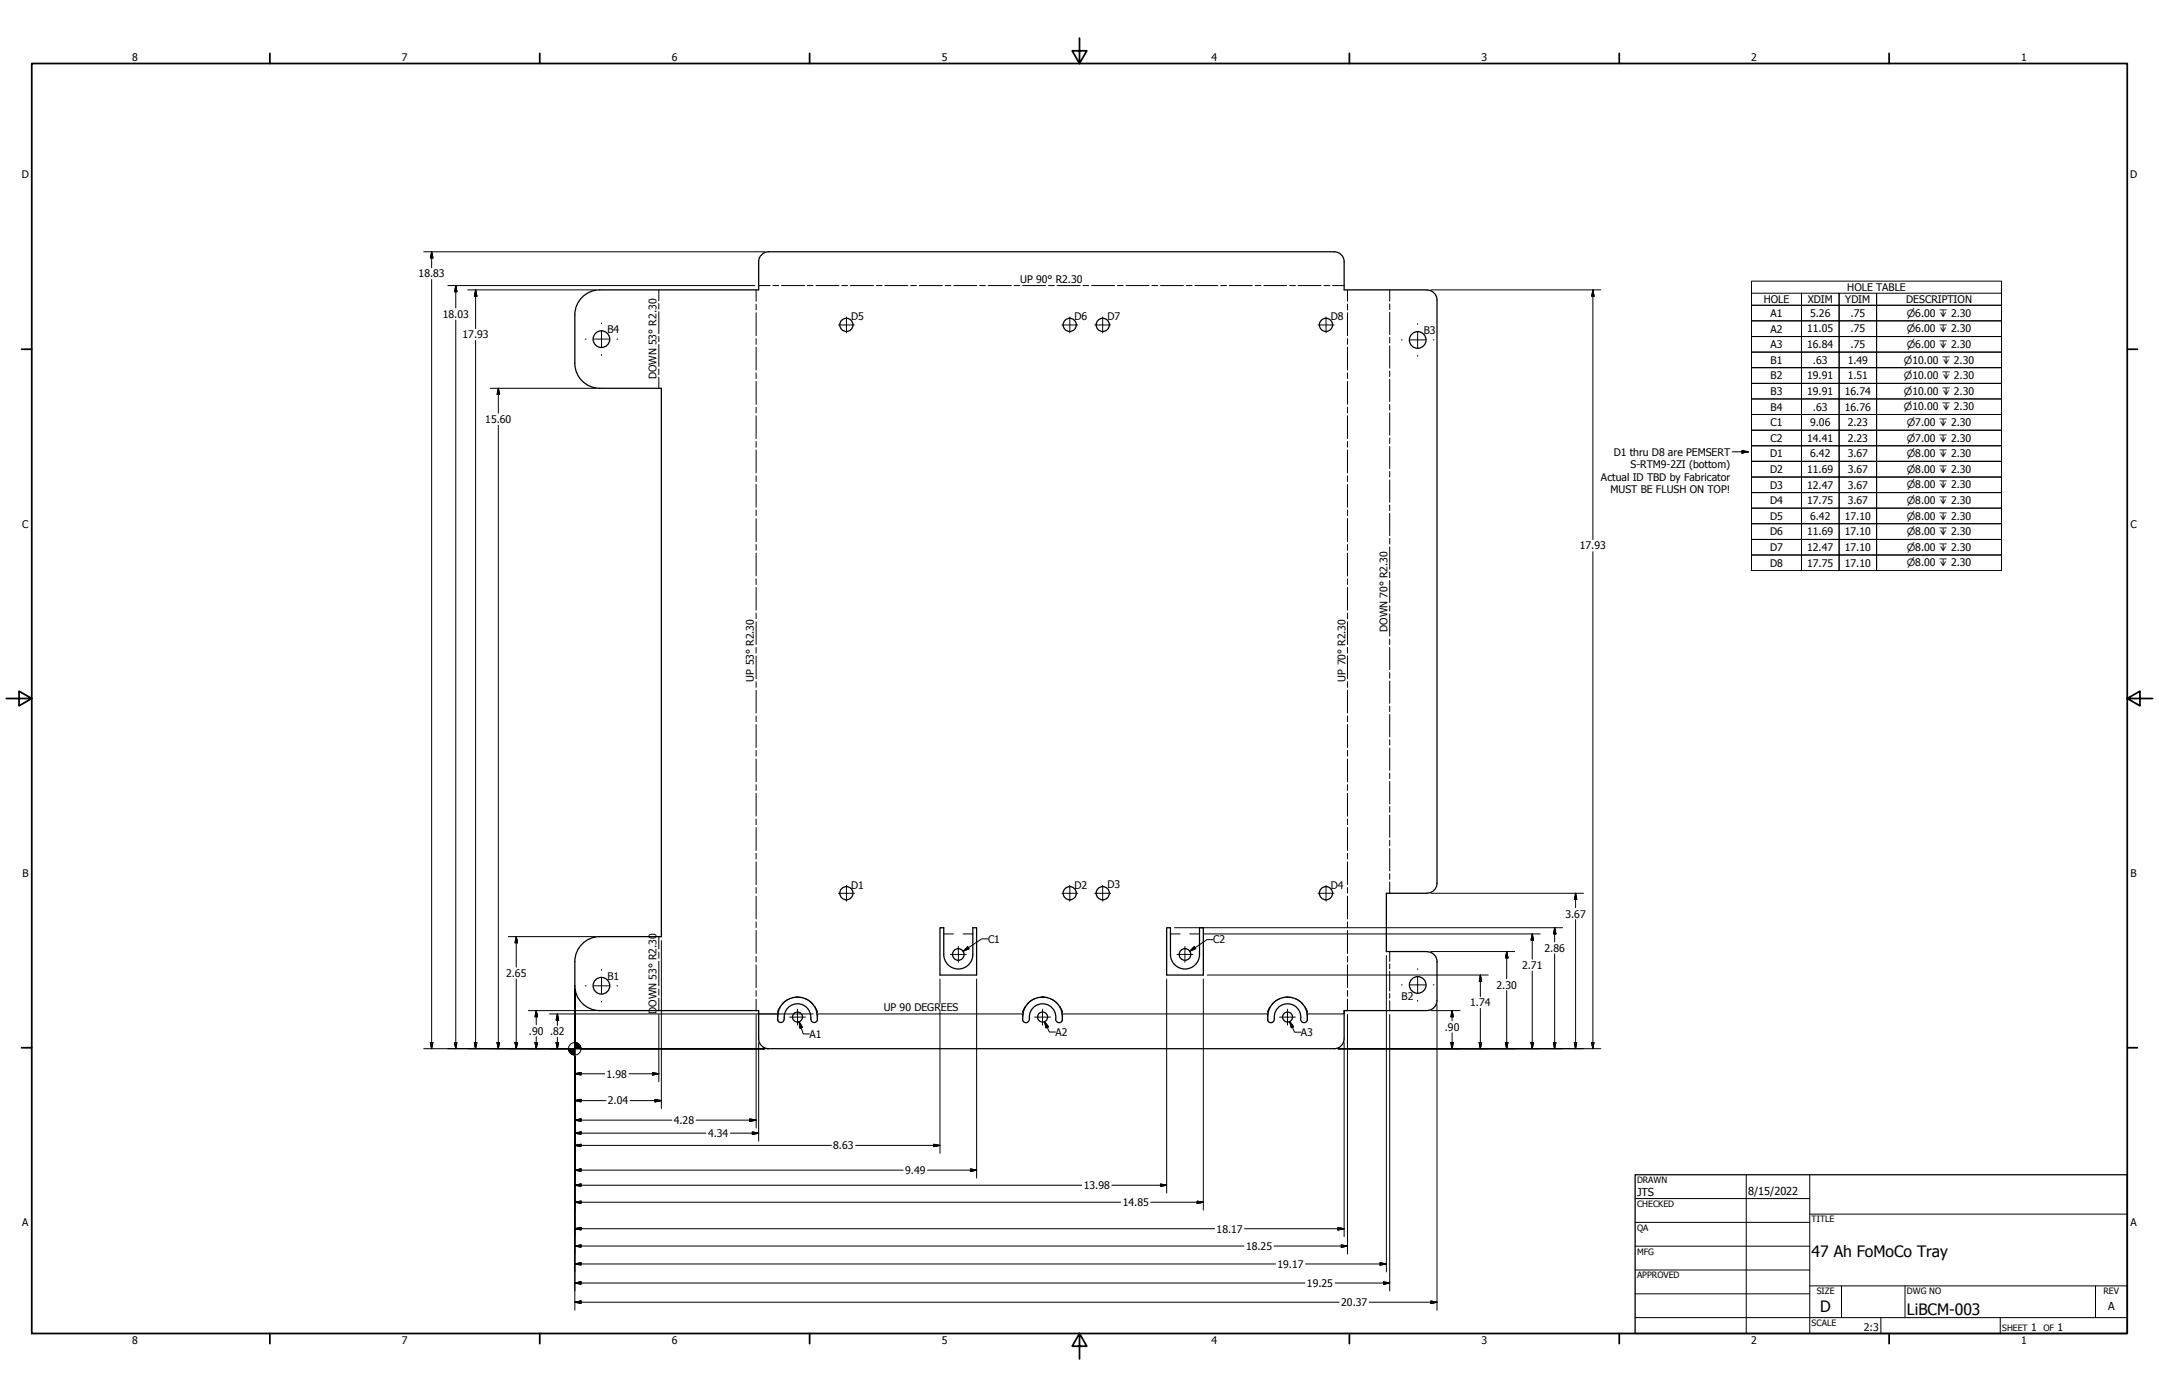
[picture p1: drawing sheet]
<svg xmlns="http://www.w3.org/2000/svg" width="864mm" height="559mm" viewBox="0 0 864 559" stroke-linecap="round" stroke-linejoin="round" font-family="sans-serif">
<!-- layer: Visible (ANSI) -->
<g fill="none" stroke="#000" stroke-width=".51">
<path d="M307.4 100.7a4 4 0 0 0-3.9 4v11.3h-63.6a10 10 0 0 0-10 10v19.3a10 10 0 0 0 10 10h24.6v219.3h-24.6M307.5 100.7h226.2a4 4 0 0 1 4 4v11.3h33.1a4.1 4.1 0 0 1 4 4v233.3a4 4 0 0 1-4 4h-16.3v23.3h16.3M239.9 374.7a10 10 0 0 0-10 9.9v9.6a10 10 0 0 0 10 10h63.6v11.3a4 4 0 0 0 3.9 4M376 371.1h1.5v10.7a5.8 5.8 0 0 0 5.8 5.8 5.8 5.8 0 0 0 5.8-5.8v-10.7h1.6v18.9h-14.7zM466.7 371.1h1.5v10.7a5.8 5.8 0 0 0 5.8 5.8 5.8 5.8 0 0 0 5.8-5.8v-10.7h1.5v18.9h-14.6zM570.8 380.7a4 4 0 0 1 4 4M574.8 384.6v15.6a4 4 0 0 1-4 4h-33.1v11.3a4 4 0 0 1-4 4h-226.2M324.3 406.8a5.3 5.3 0 0 0-5.8-5.3 5.3 5.3 0 0 0-4.8 6.2M324.4 406.8v.9a1.3 1.3 0 0 0 1 1.3 1.3 1.3 0 0 0 1.5-.9M326.5 404.2a7.9 7.9 0 0 0-9.6-5.1 7.9 7.9 0 0 0-5.6 9.4 1.3 1.3 0 0 0 1.4 .4 1.3 1.3 0 0 0 .9-1.2M326.6 404.2l.4 3.9M409.4 404.2a6.1 6.1 0 0 0-.1 4.3 1.37 1.37 0 0 0 1.6 .5 1.37 1.37 0 0 0 .8-1.5"/>
<path d="M409.5 404.2a7.9 7.9 0 0 1 9.7-5.1 7.9 7.9 0 0 1 5.5 9.4 1.5 1.5 0 0 1-2 .2 1.5 1.5 0 0 1-.4-2 5.3 5.3 0 0 0-5.6-5.2 5.3 5.3 0 0 0-4.9 6M507.4 404.2l-.3 3.5a1.31 1.31 0 0 0 1.4 1.4 1.31 1.31 0 0 0 1.2-1.6M507.5 404.2a7.9 7.9 0 0 1 9.6-5.1 7.9 7.9 0 0 1 5.6 9.4 1.5 1.5 0 0 1-2 .2 1.5 1.5 0 0 1-.4-2 5.3 5.3 0 0 0-5.7-5.2 5.3 5.3 0 0 0-4.8 6"/>
<circle cx="240.6" cy="135.7" r="3.3"/>
<circle cx="338.5" cy="130" r="2.64"/>
<circle cx="427.9" cy="130" r="2.64"/>
<circle cx="441.1" cy="130" r="2.64"/>
<circle cx="530.4" cy="130" r="2.64"/>
<circle cx="567.1" cy="136" r="3.3"/>
<circle cx="338.5" cy="357.3" r="2.64"/>
<circle cx="427.9" cy="357.3" r="2.64"/>
<circle cx="441.1" cy="357.3" r="2.64"/>
<circle cx="530.4" cy="357.3" r="2.64"/>
<circle cx="240.6" cy="394.3" r="3.3"/>
<circle cx="383.3" cy="381.8" r="2.32"/>
<circle cx="474" cy="381.8" r="2.32"/>
<circle cx="567.1" cy="394" r="3.3"/>
<circle cx="319" cy="406.8" r="2"/>
<circle cx="417" cy="406.8" r="2"/>
<circle cx="515" cy="406.8" r="2"/>
</g>
<!-- layer: Hidden (ANSI) -->
<g fill="none" stroke="#000" stroke-width=".4">
<path d="M316 399.4l-1.8 1-1.4 1.3M319 398.8l-2 .3M319 398.8h.1M319 398.8l2.1 .3M322 399.4l1.3 .6 1.9 1.7M414 399.4l-1.8 1-1.4 1.3M416.9 398.8l-1.9 .3M417.1 398.8l1.9 .3M420 399.4l1.3 .6 1.9 1.7M512 399.4l-1.9 1-1.3 1.3M515 398.8h.1M515 398.8l-2 .3"/>
<path d="M515 398.8l2 .3M518 399.4l1.2 .6 2 1.7M311 405.7v1.2M311 407.3v.6M311.1 408v.1M312.2 402.5l-1.2 2.4M325.9 402.5l1.1 2.4M327 408v.1M327 405.7v1.2M327 407.3v.6M409 405.7v1.2M409 407.3v.6"/>
<path d="M409.1 408v.1M410.2 402.5l-1.2 2.4M423.9 402.5l1.1 2.4M424.9 408v.1M425 405.7v1.2M425 407.3v.6M507 405.7v1.2M507 407.3v.6M507 408l.1 .1M508.2 402.5l-1.2 2.4M521.8 402.5l1.2 2.4M523 405.7v1.2"/>
<path d="M523 408l-.1 .1M523 407.3v.6"/>
</g>
<g fill="#000">
<circle cx="416.9" cy="398.8" r=".19"/>
<circle cx="417" cy="398.8" r=".19"/>
<circle cx="417.1" cy="398.8" r=".19"/>
<circle cx="515" cy="398.8" r=".19"/>
</g>
<!-- layer: Bend Centerline (ANSI) -->
<g fill="none" stroke="#000" stroke-width=".4">
<path d="M263.5 116v4.3M302.5 116v4.5M303.5 114.2h4.5M309.2 114.2h2.3M312.6 114.2h9.2M323 114.2h2.2M326.4 114.2h9.2M336.7 114.2h2.3M340.2 114.2h9.2M350.5 114.2h2.3M353.9 114.2h9.3M364.3 114.2h2.3"/>
<path d="M367.7 114.2h9.2M378.1 114.2h2.3M381.5 114.2h9.2M391.9 114.2h2.2M395.3 114.2h9.2M405.6 114.2h2.3M409.1 114.2h9.2M419.4 114.2h2.3M422.8 114.2h9.3M433.2 114.2h2.3M436.6 114.2h9.2M447 114.2h2.3"/>
<path d="M450.4 114.2h9.2M460.8 114.2h2.2M464.2 114.2h9.2M474.5 114.2h2.3M478 114.2h9.1M488.3 114.2h2.3M491.7 114.2h9.2M502.1 114.2h2.3M505.5 114.2h9.2M515.8 114.2h2.4M519.3 114.2h9.1M529.6 114.2h2.3"/>
<path d="M533.1 114.2h4.6M539 116v4.5M555.9 116v4.5M263.5 121.4v2.2M263.5 124.7v8.8M263.5 134.6v2.1M263.5 137.8v8.8M302.5 121.7v2.3M302.5 125.1v9.2M302.5 135.4v2.3M302.5 138.9v9.1M539 121.7v2.3"/>
<path d="M539 125.1v9.2M539 135.4v2.3M539 138.9v9.1M555.9 121.5v2.3M555.9 124.9v9M555.9 134.9v2.3M555.9 138.3v9M263.5 147.6v2.3M263.5 150.9v4.4M302.5 149.2v2.2M302.5 152.6v9.1M539 149.2v2.2"/>
<path d="M539 152.6v9.1M555.9 148.4v2.2M555.9 151.7v9M302.5 162.9v2.3M302.5 166.3v9.2M302.5 176.6v2.3M539 162.9v2.3M539 166.3v9.2M539 176.6v2.3M555.9 161.8v2.2M555.9 165.2v8.9M555.9 175.2v2.2"/>
<path d="M555.9 178.6v8.9M302.5 180v9.2M302.5 190.3v2.3M302.5 193.7v9.2M539 180v9.2M539 190.3v2.3M539 193.7v9.2M555.9 188.6v2.2M555.9 192v8.9M302.5 204v2.3M302.5 207.5v9.2M302.5 217.8v2.3"/>
<path d="M539 204v2.3M539 207.5v9.2M539 217.8v2.3M555.9 202v2.2M555.9 205.4v8.9M555.9 215.4v2.2M555.9 218.8v8.9M302.5 221.2v9.2M302.5 231.5v2.3M302.5 234.9v9.2M539 221.2v9.2M539 231.5v2.3"/>
<path d="M539 234.9v9.2M555.9 228.8v2.3M555.9 232.2v8.9M302.5 245.2v2.3M302.5 248.7v9.1M302.5 259v2.2M539 245.2v2.3M539 248.7v9.1M539 259v2.2M555.9 242.3v2.2M555.9 245.6v8.9M555.9 255.7v2.2"/>
<path d="M555.9 259v8.9M302.5 262.4v9.1M302.5 272.7v2.3M302.5 276.1v9.1M539 262.4v9.1M539 272.7v2.3M539 276.1v9.1M555.9 269v2.3M555.9 272.4v8.9M302.5 286.4v2.3M302.5 289.8v9.2M539 286.4v2.3"/>
<path d="M539 289.8v9.2M555.9 282.4v2.3M555.9 285.8v9M555.9 295.8v2.3M555.9 299.2v9M302.5 300.2v2.3M302.5 303.6v9.1M302.5 313.9v2.3M302.5 317.3v9.2M539 300.2v2.3M539 303.6v9.1M539 313.9v2.3"/>
<path d="M539 317.3v9.2M555.9 309.2v2.3M555.9 312.6v9M302.5 327.6v2.3M302.5 331v9.2M539 327.6v2.3M539 331v9.2M555.9 322.6v2.3M555.9 326v9M555.9 336.1v2.2M555.9 339.4v9M302.5 341.3v2.3"/>
<path d="M302.5 344.7v9.2M302.5 355v2.3M302.5 358.5v9.1M539 341.3v2.3M539 344.7v9.2M539 355v2.3M539 358.5v9.1M555.9 349.5v2.2M555.9 352.8v4.5M263.5 374.6v5M302.5 368.7v2.3M302.5 372.2v9.2"/>
<path d="M377.5 373.6h3.9M385.3 373.6h3.8M468.2 373.6h3.9M475.9 373.6h3.9M539 368.7v2.3M539 372.2v9.2M263.5 380.8v2.5M263.5 384.5v9.9M263.5 395.6v2.5M263.5 399.3v4.9M302.5 382.5v2.3M302.5 386v9.1"/>
<path d="M302.5 396.2v2.3M302.5 399.7v4.5M539 382.5v2.3M539 386v9.1M539 396.2v2.3M539 399.7v4.5M555.9 380.6v4M555.9 385.6v1.9M555.9 388.5v7.9M555.9 397.4v1.9M555.9 400.3v3.9"/>
</g>
<!-- layer: Border (ANSI) -->
<g fill="none" stroke="#000" stroke-width=".7">
<path d="M431.8 15.2v10.2l-2.9-5.1h5.8l-2.9 5.1M12.7 25.4h838.2v508h-838.2zM107.9 21.3v4.1M215.9 21.3v4.1M323.8 21.3v4.1M539.8 21.3v4.1M647.7 21.3v4.1M755.6 21.3v4.1M8.6 139.7h4.1M850.9 139.7h4.1M2.5 279.4h10.2l-5.1-2.9v5.8l5.1-2.9M850.9 279.4l5.1 2.9v-5.8l-5.1 2.9h10.2"/>
<path d="M8.6 419.1h4.1M850.9 419.1h4.1M107.9 533.4v4.1M215.9 533.4v4.1M323.8 533.4v4.1M431.8 533.4l2.9 5.1h-5.8l2.9-5.1v10.2M539.8 533.4v4.1M647.7 533.4v4.1M755.6 533.4v4.1"/>
</g>
<!-- layer: Title (ANSI) -->
<g fill="none" stroke="#000" stroke-width=".4">
<path d="M654 479.4h69.9M698.5 469.9v63.5M723.9 469.9v63.5M654 488.9h69.9M654 498.5h69.9M723.9 485.6h127M654 508h69.9M654 517.5h69.9M723.9 514.3h127M736.6 514.3v12.7M762 514.3v12.7M838.2 514.3v12.7"/>
<path d="M654 527h196.9M752.3 527v6.4M800.1 527v6.4"/>
</g>
<path d="M654 469.9h196.9v63.5h-196.9z" fill="none" stroke="#000" stroke-width=".51"/>
<!-- layer: Sketch Geometry (ANSI) -->
<path d="M229.9 394.2v25.3h77.6M303.5 405.6h7.7M326.8 405.6h82.4M424.8 405.6h82.4M539 404.2h-1.3v1.4h-14.9" fill="none" stroke="#000" stroke-width=".4"/>
<!-- layer: Dimension (ANSI) -->
<g fill="none" stroke="#000" stroke-width=".4">
<path d="M169.5 100.7h136.4M172.7 100.7l.5 2.5h-1.1zM172.7 100.7v6.4M172.7 111.8v307.7M179.1 114.2h122.8M182.3 114.2l.5 2.5h-1zM182.3 114.2v9M187.1 116h51.2M190.2 116l.6 2.5h-1.1zM190.2 116v15.4M572.4 116h67.9M637.2 116l.4 2.5h-.9z"/>
<path d="M637.2 116v99.8M182.3 128v291.5M190.2 136.2v283.3M196.2 155.3h42.1M199.3 155.3l.5 2.5h-1zM199.3 155.3v10M199.3 170.1v249.4M637.2 220.7v198.8M572.4 357.3h61M630.2 357.3l.5 2.5h-1zM630.2 357.3v5.8M203.3 374.6h35"/>
<path d="M206.5 374.6l.5 2.5h-1zM206.5 374.6v12.2M264.5 376.2v67.2M469.8 371.1h155.2M481.4 373.6h134.7M612.9 373.6l.5 2.4h-1zM612.9 373.6v10.1M621.9 371.1l.5 2.5h-1zM621.9 371.1v5.6M630.2 367.9v51.6M206.5 391.6v27.9M229.9 395.8v20.7"/>
<path d="M376 391.6v9.8M390.7 391.6v79.6M466.7 391.6v85.7M481.3 391.6v92.5M482.9 390h84.1M554.5 382.2v126.6M567.2 390h28.1M572.4 380.6h33.5M592.1 390l.5 2.6h-.9zM592.1 390v8.7M602.7 380.6l.5 2.6h-1zM602.7 380.6v10.9"/>
<path d="M602.7 396.2v23.3M612.9 388.4v31.1M621.9 381.6v37.9M169.5 419.5h58M172.1 417h1.1l-.5 2.5zM181.8 417h1l-.5 2.5zM189.7 417h1.1l-.6 2.5zM198.8 417h1l-.5 2.5zM206 417h1l-.5 2.5zM211.3 404.2h27M214 417h1l-.5 2.5zM214.5 404.2l.5 2.5h-1z"/>
<path d="M214.5 404.2v5.7M214.5 414.7v4.8M219.8 405.6h99.1M222.4 417h1.1l-.6 2.5zM222.9 405.6l.6 2.5h-1.1zM222.9 405.6v4.5M222.9 414.9v4.6M232.3 419.5h73.6M263.5 405.8v26.9M302.5 405.8v45.4M303.5 417.1v39.3M319.1 405.6h6.1"/>
<path d="M376 404.6v56.7M535.2 419.5h105.1M537.7 417.1v77.6M539 405.8v95.8M555.9 405.8v110.6M572.4 404.2h11.6M574.8 401.8v122.3M580.3 417h1l-.5 2.5zM580.8 404.2l.5 2.5h-1zM580.8 404.2v4.1M580.8 413.1v6.4M591.7 417h.9l-.5 2.5z"/>
<path d="M592.1 403.4v16.1M602.2 417h1l-.5 2.5zM612.4 417h1l-.5 2.5zM621.4 417h1l-.5 2.5zM629.7 417h1l-.5 2.5zM636.7 417h.9l-.4 2.5zM229.9 429.5l2.5-.5v1zM229.9 429.5h12M229.9 422.5v101.6M251.6 429.5h11.9M261 429l2.5 .5-2.5 .5zM262 439.7l2.5 .5-2.5 .6z"/>
<path d="M229.9 440.2l2.5-.5v1.1zM229.9 448.1l2.5-.6v1.1zM229.9 453.3l2.5-.5v1zM229.9 458.2l2.5-.5v1zM229.9 440.2h12.5M229.9 448.1h38.8M229.9 453.3h52.5M229.9 458.2h102.6M252.1 440.2h12.4M278.4 448.1h24.1M292.2 453.3h11.3M299.9 447.5l2.6 .6-2.6 .5z"/>
<path d="M300.9 452.8l2.6 .5-2.6 .5zM342.3 458.2h33.7M373.5 457.7l2.5 .5-2.5 .5zM229.9 468.1l2.5-.5v1zM229.9 474.1l2.5-.5v.9zM229.9 468.1h131.4M229.9 474.1h202.8M371 468.1h19.7M388.2 467.6l2.5 .5-2.5 .5zM444.8 474.1h21.9M464.2 473.6l2.5 .5-2.5 .4zM229.9 480.9l2.5-.5v1z"/>
<path d="M229.9 491.5l2.5-.5v1zM229.9 498.4l2.5-.4v.9zM229.9 480.9h218.4M229.9 491.5h255.9M229.9 498.4h267.7M460.3 480.9h21M478.9 480.4l2.4 .5-2.4 .5zM497.8 491.5h39.9M509.7 498.4h29.3M535.2 491l2.5 .5-2.5 .5zM536.5 498l2.5 .4-2.5 .5zM229.9 505.6l2.5-.5v.9z"/>
<path d="M229.9 513.2l2.5-.5v1zM229.9 505.6h280.3M229.9 513.2h292.1M522.2 505.6h32.3M534 513.2h21.9M552 505.1l2.5 .5-2.5 .4zM553.4 512.7l2.5 .5-2.5 .5zM229.9 520.9l2.5-.5v1zM229.9 520.9h305.8M547.7 520.9h27.1M572.3 520.4l2.5 .5-2.5 .5z"/>
<circle cx="229.9" cy="419.5" r="2.51"/>
</g>
<g fill="#000" stroke="#000" stroke-width=".4">
<path d="M172.7 100.7l.5 2.5zM172.7 100.7l.5 2.5h-1.1zM182.3 114.2l.5 2.5zM182.3 114.2l.5 2.5h-1zM190.2 116l.6 2.5zM190.2 116l.6 2.5h-1.1zM637.2 116l.4 2.5zM637.2 116l.4 2.5h-.9zM199.3 155.3l.5 2.5zM199.3 155.3l.5 2.5h-1zM630.2 357.3l.5 2.5zM630.2 357.3l.5 2.5h-1z"/>
<path d="M206.5 374.6l.5 2.5zM206.5 374.6l.5 2.5h-1zM612.9 373.6l.5 2.4zM612.9 373.6l.5 2.4h-1zM621.9 371.1l.5 2.5zM621.9 371.1l.5 2.5h-1zM592.1 390l.5 2.6zM592.1 390l.5 2.6h-.9zM602.7 380.6l.5 2.6zM602.7 380.6l.5 2.6h-1zM172.1 417l.6 2.5zM172.1 417h1.1l-.5 2.5z"/>
<path d="M181.8 417l.5 2.5zM181.8 417h1l-.5 2.5zM189.7 417l.5 2.5zM189.7 417h1.1l-.6 2.5zM198.8 417l.5 2.5zM198.8 417h1l-.5 2.5zM206 417l.5 2.5zM206 417h1l-.5 2.5zM214 417l.5 2.5zM214 417h1l-.5 2.5zM214.5 404.2l.5 2.5zM214.5 404.2l.5 2.5h-1z"/>
<path d="M222.4 417l.5 2.5zM222.4 417h1.1l-.6 2.5zM222.9 405.6l.6 2.5zM222.9 405.6l.6 2.5h-1.1zM227.4 419.5l.8 1.8-.6-.9zM227.4 419.5l1.6 2.3-.8-.5zM227.4 419.5l2.5 2.5-.9-.2zM229.9 419.5h2.5zM229.9 417l2.5 2.5h-2.5zM229.9 417v5zM227.4 419.5h2.5v2.5zM227.4 419.5h2.5z"/>
<path d="M231.7 417.8l.7 1.7zM230.9 417.2l.8 .6 .7 1.7zM229.9 417l1 .2 1.5 2.3zM580.3 417l.5 2.5zM580.3 417h1l-.5 2.5zM580.8 404.2l.5 2.5zM580.8 404.2l.5 2.5h-1zM591.7 417l.4 2.5zM591.7 417h.9l-.5 2.5zM602.2 417l.5 2.5zM602.2 417h1l-.5 2.5zM612.4 417l.5 2.5z"/>
<path d="M612.4 417h1l-.5 2.5zM621.4 417l.5 2.5zM621.4 417h1l-.5 2.5zM629.7 417l.5 2.5zM629.7 417h1l-.5 2.5zM636.7 417l.5 2.5zM636.7 417h.9l-.4 2.5zM229.9 429.5l2.5-.5zM229.9 429.5l2.5-.5v1zM229.9 440.2l2.5-.5zM229.9 440.2l2.5-.5v1.1zM261 430l2.5-.5z"/>
<path d="M261 429l2.5 .5-2.5 .5zM229.9 448.1l2.5-.6zM229.9 448.1l2.5-.6v1.1zM229.9 453.3l2.5-.5zM229.9 453.3l2.5-.5v1zM229.9 458.2l2.5-.5zM229.9 458.2l2.5-.5v1zM262 440.8l2.5-.6zM262 439.7l2.5 .5-2.5 .6zM299.9 448.6l2.6-.5zM299.9 447.5l2.6 .6-2.6 .5zM300.9 453.8l2.6-.5z"/>
<path d="M300.9 452.8l2.6 .5-2.6 .5zM373.5 458.7l2.5-.5zM373.5 457.7l2.5 .5-2.5 .5zM229.9 468.1l2.5-.5zM229.9 468.1l2.5-.5v1zM229.9 474.1l2.5-.5zM229.9 474.1l2.5-.5v.9zM388.2 468.6l2.5-.5zM388.2 467.6l2.5 .5-2.5 .5zM464.2 474.5l2.5-.4zM464.2 473.6l2.5 .5-2.5 .4zM229.9 480.9l2.5-.5z"/>
<path d="M229.9 480.9l2.5-.5v1zM229.9 491.5l2.5-.5zM229.9 491.5l2.5-.5v1zM229.9 498.4l2.5-.4zM229.9 498.4l2.5-.4v.9zM478.9 481.4l2.4-.5zM478.9 480.4l2.4 .5-2.4 .5zM535.2 492l2.5-.5zM535.2 491l2.5 .5-2.5 .5zM536.5 498.9l2.5-.5zM536.5 498l2.5 .4-2.5 .5zM229.9 505.6l2.5-.5z"/>
<path d="M229.9 505.6l2.5-.5v.9zM229.9 513.2l2.5-.5zM229.9 513.2l2.5-.5v1zM552 506l2.5-.4zM552 505.1l2.5 .5-2.5 .4zM553.4 513.7l2.5-.5zM553.4 512.7l2.5 .5-2.5 .5zM229.9 520.9l2.5-.5zM229.9 520.9l2.5-.5v1zM572.3 521.4l2.5-.5zM572.3 520.4l2.5 .5-2.5 .5z"/>
</g>
<!-- layer: Symbol (ANSI) -->
<g fill="none" stroke="#000" stroke-width=".4">
<path d="M700.6 117.3h20v4.8h-20h20v6.2h-20h20v6.3h-20h20v6.2h-20h20v6.3h-20h20v6.3h-20h20v6.2h-20h20v6.2h-20h20v6.3h-20h20v6.2h-20h20v6.2h-20h20v6.3h-20h20v6.2h-20h20v6.3h-20h20v6.2h-20h20v6.3h-20h20v6.2h-20h20v6.2v-6.2h15v6.2v-6.2h15v6.2v-6.2h50h-50v-6.2h50h-50v-6.3h50h-50v-6.2h50h-50v-6.3h50h-50v-6.2h50h-50v-6.3h50h-50v-6.2h50h-50v-6.2h50h-50v-6.3h50h-50v-6.2h50h-50v-6.2h50h-50v-6.3h50h-50v-6.3h50h-50v-6.2h50h-50v-6.3h50h-50v-6.2h50h-50v-4.8h50M700.6 112.5h100v115.7h-100zM720.6 117.3h15v4.8h-15zM735.6 117.3h15v4.8h-15zM720.6 122.1h15v6.2h-15zM720.6 128.3h15v6.3h-15zM720.6 134.6h15v6.2h-15zM735.6 122.1h15v6.2h-15zM735.6 128.3h15v6.3h-15zM735.6 134.6h15v6.2h-15zM720.6 140.8h15v6.3h-15zM720.6 147.1h15v6.3h-15z"/>
<path d="M720.6 153.4h15v6.2h-15zM720.6 159.6h15v6.2h-15zM735.6 140.8h15v6.3h-15zM735.6 147.1h15v6.3h-15zM735.6 153.4h15v6.2h-15zM735.6 159.6h15v6.2h-15zM720.6 165.8h15v6.3h-15zM720.6 172.1h15v6.2h-15zM720.6 178.3h15v6.2h-15zM735.6 165.8h15v6.3h-15zM735.6 172.1h15v6.2h-15zM735.6 178.3h15v6.2h-15z"/>
<path d="M692.8 180.7h6.5M696.8 180.2l2.5 .5-2.5 .5zM720.6 184.5h15v6.3h-15zM720.6 190.8h15v6.2h-15zM720.6 197h15v6.3h-15zM735.6 184.5h15v6.3h-15zM735.6 190.8h15v6.2h-15zM735.6 197h15v6.3h-15zM720.6 203.3h15v6.2h-15zM720.6 209.5h15v6.3h-15zM720.6 215.8h15v6.2h-15zM735.6 203.3h15v6.2h-15z"/>
<path d="M735.6 209.5h15v6.3h-15zM735.6 215.8h15v6.2h-15zM395.2 375.5h-2.5l-7.4 5M477.7 378.7l.6 .8-2.4 1zM485.3 375.9h-2.5l-6.9 4.6M385.3 380.5l1.8-1.8 .5 .8zM319.7 408.7l1.2 2.2-.9 .4zM319.7 408.7l1.6 4.9h2.5M417.8 408.7l1.6 2-1 .5zM417.8 408.7l1.9 4.1h2.5M515.9 408.6l1.5 2.1-.9 .4zM515.9 408.6l1.9 4.3h2.6"/>
</g>
<path d="M696.8 181.2l2.5-.5zM696.8 180.2l2.5 .5-2.5 .5zM385.3 380.5l1.8-1.8zM385.3 380.5l1.8-1.8 .5 .8zM477.7 378.7l-1.8 1.8zM477.7 378.7l.6 .8-2.4 1zM319.7 408.7l1.2 2.2zM319.7 408.7l1.2 2.2-.9 .4zM417.8 408.7l1.6 2zM417.8 408.7l1.6 2-1 .5zM515.9 408.6l1.5 2.1zM515.9 408.6l1.5 2.1-.9 .4z" fill="#000" stroke="#000" stroke-width=".4"/>
<!-- layer: Center Mark (ANSI) -->
<g fill="none" stroke="#000" stroke-width=".4">
<path d="M234.1 135.6h.3M237.4 135.6h6.4M240.6 129.2v.3M240.6 132.5v6.3M246.8 135.6h.3M335.4 130h6.4M338.6 126.8v6.4M424.8 130h6.3M427.9 126.8v6.4M437.9 130h6.3M441.1 126.8v6.4M527.2 130h6.4"/>
<path d="M530.4 126.8v6.4M560.6 136h.3M563.9 136h6.3M567.1 129.5v.3M567.1 132.8v6.3M573.3 136h.3M240.6 141.8v.4M567.1 142.1v.4M335.4 357.3h6.4M338.6 354.1v6.4M424.8 357.3h6.3M427.9 354.1v6.4"/>
<path d="M437.9 357.3h6.3M441.1 354.1v6.4M527.2 357.3h6.4M530.4 354.1v6.4M383.3 378.6v6.3M474 378.6v6.3M234.1 394.3h.3M237.4 394.3h6.4M240.6 387.8v.3M240.6 391.2v6.3M246.8 394.3h.3M380.2 381.8h6.3"/>
<path d="M470.8 381.8h6.3M560.6 394h.3M563.9 394h6.3M567.1 387.5v.3M567.1 390.8v6.3M573.3 394h.3M240.6 400.5v.3M315.8 406.8h6.4M319 403.7v6.3M413.8 406.8h6.4M417 403.7v6.3M511.8 406.8h6.4"/>
<path d="M515 403.7v6.3M567.1 400.1v.4"/>
</g>
<g font-size="6.3">
<text x="724.7" y="502.9">47 Ah FoMoCo Tray</text>
<text x="728.1" y="524.9">D</text>
<text x="762.8" y="526.2">LiBCM-003</text>
</g>
<g font-size="4.4">
<text x="654.8" y="478.6">JTS</text>
<text x="699.3" y="478">8/15/2022</text>
<text x="843.2" y="524.2">A</text>
</g>
<g font-size="4.2">
<text x="52.8" y="24.4">8</text>
<text x="160.8" y="24.4">7</text>
<text x="268.7" y="24.4">6</text>
<text x="376.7" y="24.4">5</text>
<text x="484.6" y="24.4">4</text>
<text x="592.6" y="24.4">3</text>
<text x="700.5" y="24.4">2</text>
<text x="808.5" y="24.4">1</text>
<text x="8.8" y="71.4">D</text>
<text x="852" y="71.4">D</text>
<text x="167.4" y="110.9">18.83</text>
<text x="408.1" y="113.3">UP 90° R2.30</text>
<text x="738.9" y="116.4">HOLE TABLE</text>
<text x="705.5" y="121.2">HOLE</text>
<text x="723.1" y="121.2">XDIM</text>
<text x="738.1" y="121.2">YDIM</text>
<text x="762.4" y="121.2">DESCRIPTION</text>
<text x="177.1" y="127.1">18.03</text>
<text x="340.5" y="128">D5</text>
<text x="429.8" y="128">D6</text>
<text x="443" y="128.1">D7</text>
<text x="532.3" y="128">D8</text>
<text x="708.2" y="126.7">A1</text>
<text x="724" y="126.7">5.26</text>
<text x="740.2" y="126.7">.75</text>
<text x="185" y="135.3">17.93</text>
<text x="243" y="133.3">B4</text>
<text x="569.5" y="133.5">B3</text>
<text x="708.2" y="133">A2</text>
<text x="722.9" y="133">11.05</text>
<text x="740.2" y="133">.75</text>
<text x="708.2" y="139.3">A3</text>
<text x="722.9" y="139.3">16.84</text>
<text x="740.2" y="139.2">.75</text>
<text x="708.2" y="145.5">B1</text>
<text x="725.2" y="145.5">.63</text>
<text x="739.1" y="145.5">1.49</text>
<text x="262.6" y="151.8" transform="rotate(-90 262.6 151.8)">DOWN 53° R2.30</text>
<text x="708.2" y="151.8">B2</text>
<text x="722.9" y="151.7">19.91</text>
<text x="739.1" y="151.7">1.51</text>
<text x="708.2" y="158">B3</text>
<text x="722.9" y="158">19.91</text>
<text x="737.9" y="158">16.74</text>
<text x="708.2" y="164.2">B4</text>
<text x="725.2" y="164.2">.63</text>
<text x="737.9" y="164.2">16.76</text>
<text x="194.1" y="169.2">15.60</text>
<text x="708.2" y="170.4">C1</text>
<text x="724" y="170.4">9.06</text>
<text x="739.1" y="170.4">2.23</text>
<text x="708.2" y="176.7">C2</text>
<text x="722.9" y="176.7">14.41</text>
<text x="739.1" y="176.7">2.23</text>
<text x="645.5" y="182.2">D1 thru D8 are PEMSERT</text>
<text x="708" y="182.9">D1</text>
<text x="724" y="182.9">6.42</text>
<text x="739.1" y="182.9">3.67</text>
<text x="652.2" y="187.3">S-RTM9-2ZI (bottom)</text>
<text x="708" y="189.2">D2</text>
<text x="722.9" y="189.2">11.69</text>
<text x="739.1" y="189.2">3.67</text>
<text x="640.4" y="192.3">Actual ID TBD by Fabricator</text>
<text x="644.2" y="197.3">MUST BE FLUSH ON TOP!</text>
<text x="708" y="195.5">D3</text>
<text x="722.9" y="195.5">12.47</text>
<text x="739.1" y="195.5">3.67</text>
<text x="708" y="201.7">D4</text>
<text x="722.9" y="201.7">17.75</text>
<text x="739.1" y="201.7">3.67</text>
<text x="708" y="207.9">D5</text>
<text x="724" y="207.9">6.42</text>
<text x="737.9" y="207.9">17.10</text>
<text x="8.9" y="211.1">C</text>
<text x="708" y="214.2">D6</text>
<text x="722.9" y="214.2">11.69</text>
<text x="737.9" y="214.2">17.10</text>
<text x="852.2" y="211.1">C</text>
<text x="632" y="219.8">17.93</text>
<text x="708" y="220.4">D7</text>
<text x="722.9" y="220.4">12.47</text>
<text x="737.9" y="220.4">17.10</text>
<text x="708" y="226.6">D8</text>
<text x="722.9" y="226.6">17.75</text>
<text x="737.9" y="226.6">17.10</text>
<text x="555" y="252.8" transform="rotate(-90 555 252.8)">DOWN 70° R2.30</text>
<text x="301.6" y="272.6" transform="rotate(-90 301.6 272.6)">UP 53° R2.30</text>
<text x="538.2" y="272.6" transform="rotate(-90 538.2 272.6)">UP 70° R2.30</text>
<text x="9" y="350.8">B</text>
<text x="852.2" y="350.8">B</text>
<text x="340.5" y="355.4">D1</text>
<text x="429.8" y="355.4">D2</text>
<text x="443" y="355.3">D3</text>
<text x="532.3" y="355.4">D4</text>
<text x="626.2" y="367">3.67</text>
<text x="395.2" y="377.1">C1</text>
<text x="485.3" y="377.4">C2</text>
<text x="617.8" y="380.7">2.86</text>
<text x="608.8" y="387.6">2.71</text>
<text x="202.4" y="390.7">2.65</text>
<text x="243" y="391.9">B1</text>
<text x="598.6" y="395.4">2.30</text>
<text x="560.6" y="400">B2</text>
<text x="262.6" y="405.6" transform="rotate(-90 262.6 405.6)">DOWN 53° R2.30</text>
<text x="353.5" y="404.5">UP 90 DEGREES</text>
<text x="588.1" y="402.5">1.74</text>
<text x="211.6" y="413.8">.90 .82</text>
<text x="577.9" y="412.2">.90</text>
<text x="323.8" y="415.1">A1</text>
<text x="422.2" y="414.3">A2</text>
<text x="520.4" y="414.4">A3</text>
<text x="242.6" y="431">1.98</text>
<text x="243.1" y="441.8">2.04</text>
<text x="269.5" y="449.6">4.28</text>
<text x="283.2" y="454.8">4.34</text>
<text x="333.3" y="459.7">8.63</text>
<text x="362.1" y="469.6">9.49</text>
<text x="433.5" y="475.6">13.98</text>
<text x="449.1" y="482.4">14.85</text>
<text x="8.9" y="490.5">A</text>
<text x="852.2" y="490.5">A</text>
<text x="486.7" y="493">18.17</text>
<text x="498.4" y="499.9">18.25</text>
<text x="511" y="507.1">19.17</text>
<text x="522.8" y="514.7">19.25</text>
<text x="536.4" y="522.4">20.37</text>
<text x="745.6" y="532.6">2:3</text>
<text x="812.4" y="532.6">1</text>
<text x="823" y="532.6">1</text>
<text x="52.8" y="537.5">8</text>
<text x="160.8" y="537.5">7</text>
<text x="268.7" y="537.5">6</text>
<text x="376.7" y="537.5">5</text>
<text x="484.6" y="537.5">4</text>
<text x="592.6" y="537.5">3</text>
<text x="700.5" y="537.5">2</text>
<text x="808.5" y="537.5">1</text>
</g>
<g font-size="4">
<text x="762.7" y="126.7">⌀6.00 ↧ 2.30</text>
<text x="762.7" y="133">⌀6.00 ↧ 2.30</text>
<text x="762.7" y="139.2">⌀6.00 ↧ 2.30</text>
<text x="761.6" y="145.4">⌀10.00 ↧ 2.30</text>
<text x="761.6" y="151.7">⌀10.00 ↧ 2.30</text>
<text x="761.6" y="157.9">⌀10.00 ↧ 2.30</text>
<text x="761.6" y="164.1">⌀10.00 ↧ 2.30</text>
<text x="762.7" y="170.4">⌀7.00 ↧ 2.30</text>
<text x="762.7" y="176.7">⌀7.00 ↧ 2.30</text>
<text x="762.7" y="182.9">⌀8.00 ↧ 2.30</text>
<text x="762.7" y="189.1">⌀8.00 ↧ 2.30</text>
<text x="762.7" y="195.4">⌀8.00 ↧ 2.30</text>
<text x="762.7" y="201.6">⌀8.00 ↧ 2.30</text>
<text x="762.7" y="207.8">⌀8.00 ↧ 2.30</text>
<text x="762.7" y="214.1">⌀8.00 ↧ 2.30</text>
<text x="762.7" y="220.3">⌀8.00 ↧ 2.30</text>
<text x="762.7" y="226.6">⌀8.00 ↧ 2.30</text>
</g>
<g font-size="3.5">
<text x="654.8" y="473.2">DRAWN</text>
<text x="654.8" y="482.8">CHECKED</text>
<text x="724.7" y="488.9">TITLE</text>
<text x="654.8" y="492.3">QA</text>
<text x="654.8" y="501.8">MFG</text>
<text x="654.8" y="511.4">APPROVED</text>
<text x="726.7" y="517.7">SIZE</text>
<text x="762.8" y="517.7">DWG NO</text>
<text x="841.4" y="517.7">REV</text>
<text x="724.7" y="530.4">SCALE</text>
<text x="800.9" y="532.6">SHEET</text>
<text x="817.4" y="532.6">OF</text>
</g>
</svg>
